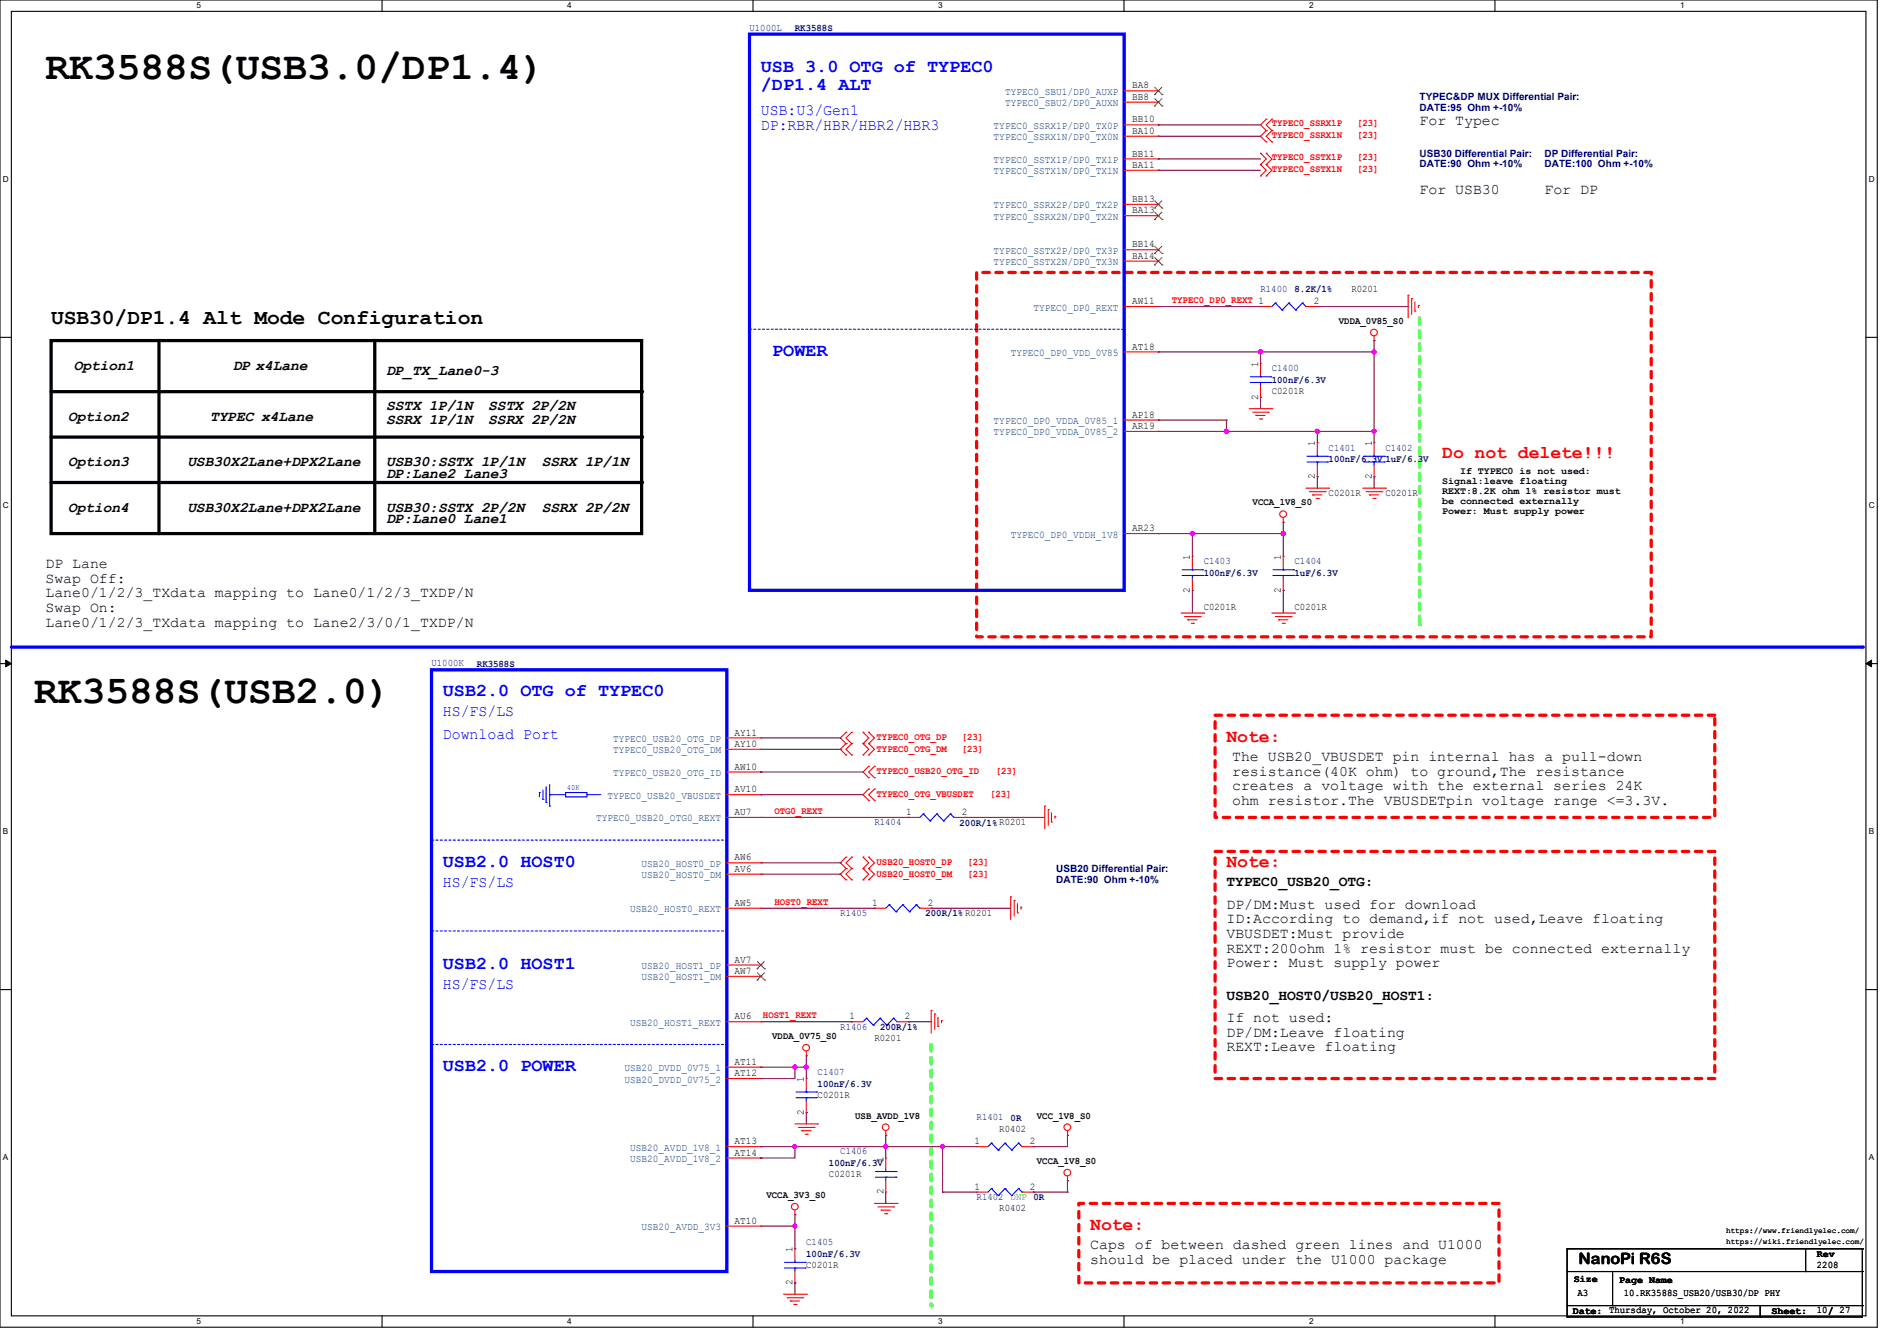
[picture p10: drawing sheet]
<svg xmlns="http://www.w3.org/2000/svg" width="297mm" height="210mm" viewBox="0 0 297 210" stroke-linecap="round" stroke-linejoin="round" font-family="sans-serif">
<path d="M0 0h293.9v207.9h-293.9zM1.8 1.8h290.3v204.3h-290.3z" fill="none" stroke="#000" stroke-width=".17"/>
<g fill="#fff">
<path d="M30.8 .2h.7v1.4h-.7z"/>
<path d="M30.8 206.2h.7v1.4h-.7z"/>
</g>
<path d="M59.8 0v1.8M59.8 206.1v1.8" fill="none" stroke="#000" stroke-width=".17"/>
<g fill="#fff">
<path d="M88.8 .2h.7v1.4h-.7z"/>
<path d="M88.8 206.2h.7v1.4h-.7z"/>
</g>
<path d="M117.9 0v1.8M117.9 206.1v1.8" fill="none" stroke="#000" stroke-width=".17"/>
<g fill="#fff">
<path d="M146.9 .2h.7v1.4h-.7z"/>
<path d="M146.9 206.2h.7v1.4h-.7z"/>
</g>
<path d="M176 0v1.8M176 206.1v1.8" fill="none" stroke="#000" stroke-width=".17"/>
<g fill="#fff">
<path d="M205 .2h.7v1.4h-.7z"/>
<path d="M205 206.2h.7v1.4h-.7z"/>
</g>
<path d="M234.1 0v1.8M234.1 206.1v1.8" fill="none" stroke="#000" stroke-width=".17"/>
<g fill="#fff">
<path d="M263.1 .2h.6v1.4h-.6z"/>
<path d="M263.1 206.2h.6v1.4h-.6z"/>
<path d="M.5 27.3h.9v1.4h-.9z"/>
<path d="M292.6 27.3h.9v1.4h-.9z"/>
<path d="M.5 78.4h.9v1.4h-.9z"/>
<path d="M292.6 78.4h.9v1.4h-.9z"/>
</g>
<path d="M0 52.8h1.8M292.1 52.8h1.8" fill="none" stroke="#000" stroke-width=".17"/>
<g fill="#fff">
<path d="M.5 129.5h.8v1.4h-.8z"/>
<path d="M292.6 129.5h.8v1.4h-.8z"/>
</g>
<path d="M0 103.9h1.8M292.1 103.9h1.8" fill="none" stroke="#000" stroke-width=".17"/>
<path d="M.9 103.4l.9 .5-.9 .5zM292.1 103.9l.9-.5v1z" fill="#000" stroke="#000" stroke-width=".16"/>
<g fill="#fff">
<path d="M.5 180.5h.8v1.4h-.8z"/>
<path d="M292.6 180.5h.8v1.4h-.8z"/>
</g>
<path d="M0 155h1.8M292.1 155h1.8" fill="none" stroke="#000" stroke-width=".17"/>
<path d="M1.8 101.3h289.8" fill="none" stroke="#00f" stroke-width=".51"/>
<circle cx="291.6" cy="101.3" r=".25" fill="#00f"/>
<path d="M8 53.3h92.5v30.3h-92.5zM24.9 53.3v30.3M58.7 53.3v30.3M8 61.3h92.5M8 68.5h92.5M8 75.6h92.5" fill="none" stroke="#000" stroke-width=".51"/>
<g fill="#000">
<circle cx="24.9" cy="53.3" r=".25"/>
<circle cx="58.7" cy="53.3" r=".25"/>
<circle cx="100.5" cy="61.3" r=".25"/>
<circle cx="100.5" cy="75.6" r=".25"/>
<circle cx="100.5" cy="68.5" r=".25"/>
</g>
<path d="M152.9 42.7h105.6v57h-105.6zM190.2 112h78.3v16h-78.3zM190.2 133.3h78.3v35.6h-78.3z" fill="none" stroke="#f00" stroke-width=".51" stroke-dasharray="1 1"/>
<path d="M222.2 49.8v48" fill="none" stroke="#0f0" stroke-width=".51" stroke-dasharray="1 1"/>
<circle cx="222.3" cy="97.8" r=".25" fill="#0f0" stroke-dasharray="1 1"/>
<path d="M145.8 163.6v40.9" fill="none" stroke="#0f0" stroke-width=".51" stroke-dasharray="1 1"/>
<circle cx="145.8" cy="204.5" r=".25" fill="#0f0" stroke-dasharray="1 1"/>
<path d="M168.9 188.5h65.8v12.4h-65.8z" fill="none" stroke="#f00" stroke-width=".51" stroke-dasharray="1 1"/>
<g fill="none" stroke="#f00" stroke-width=".17">
<path d="M176 14.2h5.4M176 16h5.4M176 19.6h5.4M181.4 14.2h.1M181.4 16h.1M181.4 19.6h.1M198.2 18.7h.1M198.2 18.7l-.8 .9 .8 .8M199.1 18.7h.1M199.1 18.7l-.9 .9 .9 .8M176 21.3h5.4M176 24.9h5.4"/>
<path d="M176 26.7h5.4M176 32h5.4M176 33.8h5.4M176 39.1h5.4M181.4 21.3h.1M181.4 24.9h.1M181.4 26.7h.1M181.4 32h.1M181.4 33.8h.1M181.4 39.1h.1M197.4 25.8h.1M197.4 24h.1"/>
<path d="M197.4 27.6h.1M197.4 24l.8 .9-.8 .9M197.4 25.8l.8 .9-.8 .9M198.2 25.8h.1M198.2 24h.1M198.2 27.6h.1M198.2 20.4h.1M198.2 22.2h.1M198.2 24l.9 .9-.9 .9M198.2 25.8l.9 .9-.9 .9M198.2 20.4l-.8 .9 .8 .9M199.1 20.4h.1"/>
<path d="M199.1 22.2h.1M199.1 20.4l-.9 .9 .9 .9M176 40.9h5.4M176 48h5.4M176 55.1h5.4M181.4 40.9h.1M181.4 48h.1M181.4 55.1h.1M197.4 48h.1M197.4 56.9h.1M197.4 48h1.7M197.4 56.9v1.8"/>
<path d="M204.5 48h1.7M206.2 48h.1M215.1 53.3h.1M215.1 52.6v.7M220.5 46.2h.1M220.5 46.2v3.6M221 46.8h.1M221 46.8v2.4M221.5 48.7h.1M221.5 47.3v1.4M222.1 47.8h.1M222.1 47.8v.4"/>
<path d="M176 65.8h5.4M176 67.6h5.4M181.4 65.8h.1M181.4 67.6h.1M195.6 64h3.5M196.1 64.6h2.5M196.6 65.1h.1M196.6 65.1h1.5M197.2 65.6h.3M197.4 62.2h.1M197.4 60.5v1.7M197.5 65.6h.1"/>
<path d="M198.6 64.6h.1M199.1 64h.1M204.5 76.5h3.5M205 77h2.5M205.5 77.5h.1M205.5 77.5h1.5M206.1 78.1h.3M206.2 69.3h.1M206.2 74.7h.1M206.2 69.3v1.8M206.2 72.9v1.8M206.4 78.1h.1"/>
<path d="M207.5 77h.1M208 76.5h.1M213.4 76.5h3.5M213.9 77h2.5M214.4 77.5h.1M214.4 77.5h1.5M215 78.1h.3M215.1 69.3h.1M215.1 74.7h.1M215.1 69.3v1.8M215.1 72.9v1.8M215.3 78.1h.1"/>
<path d="M216.4 77h.1M216.9 76.5h.1M176 83.6h5.4M181.4 83.6h.1M184.9 96h3.6M185.5 96.6h2.4M186 97.1h.1M186 97.1h1.4M186.5 97.6h.4M186.7 87.1h.1M186.7 92.5h.1M186.7 87.1v1.8"/>
<path d="M186.7 90.7v1.8M186.9 97.6h.1M187.9 96.6h.1M188.5 96h.1M199.1 96h3.6M199.7 96.6h2.4M200.2 97.1h.1M200.2 97.1h1.4M200.7 97.6h.4M200.9 81.8h.1M200.9 87.1h.1M200.9 92.5h.1"/>
<path d="M200.9 81.1v.7M200.9 87.1v1.8M200.9 90.7v1.8M201.1 97.6h.1M202.1 96.6h.1M202.7 96h.1M113.8 115.6h5.3M113.8 117.3h5.3M119.1 115.6h.1M119.1 117.3h.1M132.5 114.7h.1M132.5 116.5h.1"/>
<path d="M132.5 118.2h.1M132.5 114.7l-.9 .9 .9 .9M132.5 116.5l-.9 .8 .9 .9M133.3 116.5h.1M133.3 114.7h.1M133.3 118.2h.1M133.3 114.7l-.8 .9 .8 .9M133.3 116.5l-.8 .8 .8 .9M135.1 116.5h.1M135.1 114.7h.1M135.1 118.2h.1M135.1 114.7l.9 .9-.9 .9"/>
<path d="M135.1 116.5l.9 .8-.9 .9M136 116.5h.1M136 114.7h.1M136 118.2h.1M136 114.7l.9 .9-.9 .9M136 116.5l.9 .8-.9 .9M113.8 135.1h5.3M113.8 136.9h5.3M113.8 120.9h5.3M113.8 124.5h5.3M113.8 128h5.3M119.1 135.1h.1"/>
<path d="M119.1 136.9h.1M119.1 120.9h.1M119.1 124.5h.1M119.1 128h.1M132.5 134.2h.1M132.5 136h.1M132.5 137.8h.1M132.5 134.2l-.9 .9 .9 .9M132.5 136l-.9 .9 .9 .9M133.3 136h.1M133.3 134.2h.1M133.3 137.8h.1"/>
<path d="M133.3 134.2l-.8 .9 .8 .9M133.3 136l-.8 .9 .8 .9M135.1 136h.1M135.1 134.2h.1M135.1 137.8h.1M135.1 134.2l.9 .9-.9 .9M135.1 136l.9 .9-.9 .9M136 136h.1M136 134.2h.1M136 137.8h.1M136 123.6h.1M136 125.3h.1"/>
<path d="M136 120h.1M136 121.8h.1M136 134.2l.9 .9-.9 .9M136 136l.9 .9-.9 .9M136 123.6l-.9 .9 .9 .8M136 120l-.9 .9 .9 .9M136.9 125.3h.1M136.9 123.6h.1M136.9 121.8h.1M136.9 120h.1M136.9 120l-.9 .9 .9 .9M136.9 123.6l-.9 .9 .9 .8"/>
<path d="M142.2 128h.1M142.2 128h1.8M149.4 128h1.7M151.1 128h.1M163.6 126.2h.1M163.6 126.2v3.6M164.1 126.8h.1M164.1 126.8v2.4M164.6 128.7h.1M164.6 127.3v1.4M165.2 127.8h.1M165.2 127.8v.4"/>
<path d="M113.8 142.2h5.3M113.8 151.1h5.3M113.8 152.9h5.3M119.1 142.2h.1M119.1 151.1h.1M119.1 152.9h.1M136.9 142.2h.1M136.9 142.2h1.8M144 142.2h1.8M145.8 158.2h.1M145.8 142.2h.1M145.8 158.2v3.6"/>
<path d="M146.3 158.8h.1M146.3 158.8v2.4M146.9 159.3v1.4M147.4 159.9h.1M147.4 159.9v.3M158.2 140.5h.1M158.2 140.5v3.5M158.8 141h.1M158.8 141v2.5M159.3 143h.1M159.3 141.5v1.5M159.9 142.1h.1"/>
<path d="M159.9 142.1v.3M113.8 167.1h5.3M113.8 168.9h5.3M113.8 179.6h5.3M113.8 160h5.3M119.1 167.1h.1M119.1 168.9h.1M119.1 179.6h.1M119.1 160h.1M124.5 176h3.5M125 176.6h2.5M125.5 177.1h.1"/>
<path d="M125.5 177.1h1.5M126.1 177.6h.3M126.2 165.4h.1M126.2 168.9h.1M126.2 174.2h.1M126.2 164.6v.8M126.2 168.9v1.8M126.2 172.5v1.7M126.4 177.6h.1M127.5 176.6h.1M128 176h.1M133.3 160h.1"/>
<path d="M133.3 160h1.8M138.7 177.8h.1M138.7 177.1v.7M140.5 160h1.7M142.2 160h.1M146.9 160.7h.1M152.9 179.6h.1M152.9 179.6h1.8M160 179.6h1.8M161.8 179.6h.1M167.1 177.8h.1M167.1 177.1v.7"/>
<path d="M113.8 181.4h5.3M113.8 192h5.3M119.1 181.4h.1M119.1 192h.1M124.5 190.2h.1M124.5 195.6h.1M124.5 189.5v.7M124.5 195.6v1.8M124.5 199.1v1.8M136.9 188.5h3.6M137.5 189h2.4M138 189.5h.1"/>
<path d="M138 189.5h1.4M138.5 190.1h.4M138.7 181.4h.1M138.7 186.7h.1M138.7 181.4v1.7M138.7 184.9v1.8M138.9 190.1h.1M139.9 189h.1M140.5 188.5h.1M152.9 186.7h.1M152.9 186.7h1.8M160 186.7h1.8"/>
<path d="M161.8 186.7h.1M167.1 184.9h.1M167.1 184.2v.7M122.7 202.7h3.5M123.2 203.2h2.5M123.7 203.8h.1M123.7 203.8h1.5M124.3 204.3h.3M124.5 200.9h.1M124.6 204.3h.1M125.7 203.2h.1M126.2 202.7h.1"/>
<circle cx="215.1" cy="52.1" r=".52"/>
<circle cx="200.9" cy="80.5" r=".52"/>
<circle cx="126.2" cy="164.1" r=".52"/>
<circle cx="138.7" cy="176.5" r=".52"/>
<circle cx="167.1" cy="176.5" r=".52"/>
<circle cx="124.4" cy="189" r=".52"/>
<circle cx="167.1" cy="183.6" r=".52"/>
</g>
<g fill="none" stroke="#000" stroke-width=".17">
<path d="M245.4 195.6h.1M245.4 199.1h46.2M245.4 195.6v10.6M245.4 195.6h46.2M252.5 199.1v5.4M282.7 199.1h.1M282.7 195.6v3.5M291.6 199.1h.1M291.6 195.6h.1M291.6 195.6v10.6h-46.2M245.4 206.2h.1M245.4 204.5h46.2"/>
<path d="M252.5 204.5h.1M256 204.5h.1M275.6 206.2h.1M275.6 204.5v1.7M291.6 204.5h.1"/>
</g>
<path d="M117.3 5.3h58.7v87.2h-58.7zM67.6 104.9h46.2v94.2h-46.2z" fill="none" stroke="#00f" stroke-width=".51"/>
<path d="M117.3 51.6h58.7M176 51.6h.1M67.6 131.6h46.2M113.8 131.6h.1M67.6 145.8h46.2M113.8 145.8h.1M67.6 163.6h46.2M113.8 163.6h.1" fill="none" stroke="#00f" stroke-width=".17" stroke-dasharray=".3 .3"/>
<g fill="none" stroke="#00f" stroke-width=".17">
<path d="M195.7 59.9h3.3M195.7 59h3.3M197.4 59h.1M197.4 59.9h.1M197.4 58.7v.3M197.4 59.9v.6M199 59.9h.1M199 59h.1M199.7 47.5h.1M199.7 47.5l-.6 .5M199.7 47.5l1 1.1M200.7 48.6h.1"/>
<path d="M201.8 47.5h.1M201.8 47.5l-1.1 1.1M201.8 47.5l1.1 1.1M202.9 48.6h.1M203.9 47.5h.1M203.9 47.5l-1 1.1M203.9 47.5l.6 .5M204.5 48h.1M204.6 72.3h3.3M204.6 71.5h3.3M206.2 71.5h.1M206.2 72.3h.1"/>
<path d="M206.2 71.1v.4M206.2 72.3v.6M207.9 72.3h.1M207.9 71.5h.1M213.5 72.3h3.2M213.5 71.5h3.2M215.1 71.5h.1M215.1 72.3h.1M215.1 71.1v.4M215.1 72.3v.6M216.7 72.3h.1M216.7 71.5h.1"/>
<path d="M185.1 90.1h3.2M185.1 89.2h3.2M186.7 89.2h.1M186.7 90.1h.1M186.7 88.9v.3M186.7 90.1v.6M188.3 90.1h.1M188.3 89.2h.1M199.3 90.1h3.2M199.3 89.2h3.2M200.9 89.2h.1M200.9 90.1h.1"/>
<path d="M200.9 88.9v.3M200.9 90.1v.6M202.5 90.1h.1M202.5 89.2h.1M84.5 124.1h.1M84.5 124.1v.7M85 125.2h.1M85 123.7v1.5M85.5 125.7h.1M85.5 123.2v2.5M86.1 124.5h.1M86.1 126.2h.1"/>
<path d="M86.1 124.5h2.5M86.1 122.9v3.3M88.6 124.1h3.3v.7h-3.3zM91.9 124.5h.1M91.9 124.5h2.2M144.6 127.5h.1M144.6 127.5l-.6 .5M144.6 127.5l1 1.1M145.6 128.6h.1M146.7 127.5h.1M146.7 127.5l-1.1 1.1M146.7 127.5l1 1.1"/>
<path d="M147.7 128.6h.1M148.8 127.5h.1M148.8 127.5l-1.1 1.1M148.8 127.5l.6 .5M149.4 128h.1M135.7 159.5h.1M135.7 159.5l-.6 .5M135.7 159.5l1 1.1M137.8 159.5h.1M137.8 159.5l-1.1 1.1M137.8 159.5l1.1 1.1M139.2 141.7h.1"/>
<path d="M139.2 141.7l-.5 .5M139.2 141.7l1.1 1.1M139.9 159.5h.1M139.9 159.5l-1 1.1M139.9 159.5l.6 .5M140.3 142.8h.1M141.4 141.7h.1M141.4 141.7l-1.1 1.1M141.4 141.7l1 1.1M142.4 142.8h.1M143.5 141.7h.1M143.5 141.7l-1.1 1.1"/>
<path d="M143.5 141.7l.5 .5M144 142.2h.1M124.6 171.9h3.2M124.6 171h3.2M126.2 171h.1M126.2 171.9h.1M126.2 170.7v.3M126.2 171.9v.6M127.8 171.9h.1M127.8 171h.1M136.7 160.6h.1M138.9 160.6h.1"/>
<path d="M140.5 160h.1M155.2 179h.1M155.2 179l-.5 .6M155.2 179l1.1 1.1M157.4 179h.1M157.4 179l-1.1 1.1M157.4 179l1 1.1M159.5 179h.1M159.5 179l-1.1 1.1M159.5 179l.5 .6M160 179.6h.1M122.9 198.6h3.2"/>
<path d="M122.9 197.7h3.2M124.5 197.7h.1M124.5 198.6h.1M124.5 197.4v.3M124.5 198.6v.5M126.1 198.6h.1M126.1 197.7h.1M137.1 184.4h3.2M137.1 183.5h3.2M138.7 183.5h.1M138.7 184.4h.1M138.7 183.1v.4"/>
<path d="M138.7 184.4v.5M140.3 184.4h.1M140.3 183.5h.1M155.2 186.1h.1M155.2 186.1l-.5 .6M155.2 186.1l1.1 1.1M156.3 180.1h.1M156.3 187.2h.1M157.4 186.1h.1M157.4 186.1l-1.1 1.1M157.4 186.1l1 1.1M158.4 180.1h.1"/>
<path d="M158.4 187.2h.1M159.5 186.1h.1M159.5 186.1l-1.1 1.1M159.5 186.1l.5 .6M160 186.7h.1"/>
</g>
<g fill="none" stroke="#804000" stroke-width=".16">
<path d="M180.8 14.8h.1M180.8 16.6h.1M180.8 13.7l1.1 1.1M180.8 15.5l1.1 1.1M181.9 13.7l-1.1 1.1M181.9 15.5l-1.1 1.1M181.9 14.8h.1M181.9 16.6h.1M180.8 32.6h.1M180.8 34.4h.1M180.8 39.7h.1M180.8 31.5l1.1 1.1"/>
<path d="M180.8 33.2l1.1 1.2M180.8 38.6l1.1 1.1M181.9 31.5l-1.1 1.1M181.9 33.2l-1.1 1.2M181.9 38.6l-1.1 1.1M181.9 32.6h.1M181.9 34.4h.1M181.9 39.7h.1M180.8 41.5h.1M180.8 40.3l1.1 1.2M181.9 40.3l-1.1 1.2M181.9 41.5h.1"/>
<path d="M118.5 151.7h.1M118.5 153.5h.1M118.6 150.6l1.1 1.1M118.6 152.4l1.1 1.1M119.7 150.6l-1.2 1.1M119.7 152.4l-1.2 1.1M119.7 151.7h.1M119.7 153.5h.1"/>
</g>
<g fill="none" stroke="#800040" stroke-width=".17">
<path d="M181.4 19.6h.1M181.4 19.6h16M181.4 21.3h.1M181.4 24.9h.1M181.4 26.7h.1M181.4 21.3h16M181.4 24.9h16M181.4 26.7h16M181.4 55.1h.1M181.4 48h.1M181.4 55.1h33.7M181.4 48h16"/>
<path d="M197.4 55.1h.1M197.4 55.1v1.8M206.2 48h.1M206.2 48h14.3M215.1 55.1h.1M215.1 53.3h.1M215.1 53.3v16M181.4 65.8h.1M181.4 67.6h.1M181.4 65.8h10.6M181.4 67.6h33.7M192 65.8h.1"/>
<path d="M192 67.6h.1M192 65.8v1.8M197.4 62.2h.1M197.4 62.2v1.8M206.2 74.7h.1M206.2 67.6h.1M206.2 67.6v1.7M206.2 74.7v1.8M215.1 74.7h.1M215.1 67.6h.1M215.1 74.7v1.8M181.4 83.6h.1"/>
<path d="M181.4 83.6h19.5M186.7 92.5h.1M186.7 83.6h.1M186.7 83.6v3.5M186.7 92.5v3.5M200.9 81.8h.1M200.9 83.6h.1M200.9 92.5h.1M200.9 81.8v5.3M200.9 92.5v3.5M119.1 115.6h12.5M119.1 117.3h12.5"/>
<path d="M131.6 115.6h.1M131.6 117.3h.1M119.1 124.5h.1M119.1 120.9h.1M119.1 135.1h12.5M119.1 136.9h12.5M119.1 128h23.1M119.1 124.5h16M119.1 120.9h16M131.6 135.1h.1M131.6 136.9h.1M142.2 128h.1"/>
<path d="M151.1 128h.1M151.1 128h12.5M119.1 142.2h17.8M136.9 142.2h.1M145.8 142.2h.1M145.8 142.2h12.4M119.1 167.1h.1M119.1 168.9h.1M119.1 179.6h.1M119.1 167.1h7.1M119.1 179.6h33.8M119.1 160h14.2"/>
<path d="M124.5 167.1h.1M124.5 179.6h.1M124.5 167.1v1.8h-5.4M124.5 179.6v1.8h-5.4M126.2 165.4h.1M126.2 167.1h.1M126.2 174.2h.1M126.2 165.4v3.5M126.2 174.2v1.8M133.3 160h.1M138.7 177.8h.1M138.7 179.6h.1"/>
<path d="M138.7 177.8v3.6M142.2 160h.1M142.2 160h3.6M147.6 179.6h.1M147.6 179.6v7.1M161.8 179.6h.1M167.1 177.8h.1M167.1 177.8v1.8h-5.3M119.1 181.4h.1M119.1 192h5.4M124.5 192h.1M124.5 190.2h.1"/>
<path d="M124.5 190.2v5.4M138.7 188.5h.1M138.7 186.7v1.8M147.6 186.7h.1M147.6 186.7h5.3M161.8 186.7h5.3M167.1 184.9h.1M167.1 186.7h.1M167.1 184.9v1.8M124.5 200.9h.1M124.5 200.9v1.8"/>
</g>
<g fill="#f0f" stroke="#f0f" stroke-width=".17">
<circle cx="197.3" cy="55.1" r=".32"/>
<circle cx="215.1" cy="67.5" r=".32"/>
<circle cx="124.4" cy="167.1" r=".32"/>
<circle cx="124.4" cy="179.6" r=".32"/>
<circle cx="138.7" cy="179.6" r=".32"/>
<circle cx="124.4" cy="192" r=".32"/>
<circle cx="200.9" cy="83.5" r=".32"/>
<circle cx="186.7" cy="83.5" r=".32"/>
<circle cx="192" cy="67.5" r=".32"/>
<circle cx="206.2" cy="67.5" r=".32"/>
<circle cx="215.1" cy="55.1" r=".32"/>
<circle cx="147.6" cy="179.6" r=".32"/>
<circle cx="126.2" cy="167.1" r=".32"/>
</g>
<g font-size="6.2">
<text x="7.1" y="12.3">RK3588S(USB3.0/DP1.4)</text>
<text x="5.3" y="110.1">RK3588S(USB2.0)</text>
</g>
<text font-size="3.3" x="8" y="50.8">USB30/DP1.4 Alt Mode Configuration</text>
<g font-size="2.8" fill="#00f">
<text x="119.1" y="11.3">USB 3.0 OTG of TYPEC0</text>
<text x="119.1" y="14.1">/DP1.4 ALT</text>
<text x="120.9" y="55.7">POWER</text>
<text x="69.3" y="109.1">USB2.0 OTG of TYPEC0</text>
<text x="69.3" y="135.7">USB2.0 HOST0</text>
<text x="69.3" y="151.7">USB2.0 HOST1</text>
<text x="69.3" y="167.7">USB2.0 POWER</text>
</g>
<g font-size="2.8" fill="#f00">
<text x="225.8" y="71.7">Do not delete!!!</text>
<text x="192" y="116.2">Note:</text>
<text x="192" y="135.7">Note:</text>
<text x="170.7" y="192.6">Note:</text>
</g>
<g font-size="2.5" fill="#00f">
<text x="119.1" y="17.9">USB:U3/Gen1</text>
<text x="119.1" y="20.4">DP:RBR/HBR/HBR2/HBR3</text>
<text x="69.3" y="112.2">HS/FS/LS</text>
<text x="69.3" y="115.7">Download Port</text>
<text x="69.3" y="138.9">HS/FS/LS</text>
<text x="69.3" y="154.9">HS/FS/LS</text>
</g>
<text font-size="2.5" x="247.1" y="197.9">NanoPi R6S</text>
<g font-size="2.3">
<text x="222.2" y="19.6">For Typec</text>
<text x="222.2" y="30.3">For USB30</text>
<text x="241.8" y="30.3">For DP</text>
<text x="11.6" y="57.9">Option1</text>
<text x="36.4" y="57.9">DP x4Lane</text>
<text x="60.5" y="58.8">DP_TX_Lane0-3</text>
<text x="10.7" y="65.9">Option2</text>
<text x="32.9" y="65.9">TYPEC x4Lane</text>
<text x="60.5" y="64.1">SSTX 1P/1N</text>
<text x="76.5" y="64.1">SSTX 2P/2N</text>
<text x="60.5" y="66.4">SSRX 1P/1N</text>
<text x="76.5" y="66.4">SSRX 2P/2N</text>
<text x="10.7" y="73">Option3</text>
<text x="29.3" y="73">USB30X2Lane+DPX2Lane</text>
<text x="60.5" y="73">USB30:SSTX 1P/1N</text>
<text x="60.5" y="74.8">DP:Lane2 Lane3</text>
<text x="84.8" y="73">SSRX 1P/1N</text>
<text x="10.7" y="80.1">Option4</text>
<text x="29.3" y="80.1">USB30X2Lane+DPX2Lane</text>
<text x="60.4" y="80.1">USB30:SSTX 2P/2N</text>
<text x="60.5" y="81.9">DP:Lane0 Lane1</text>
<text x="84.8" y="80.1">SSRX 2P/2N</text>
<text x="7.1" y="89">DP Lane</text>
<text x="7.1" y="91.3">Swap Off:</text>
<text x="7.1" y="93.6">Lane0/1/2/3_TXdata mapping to Lane0/1/2/3_TXDP/N</text>
<text x="7.1" y="95.8">Swap On:</text>
<text x="7.1" y="98.1">Lane0/1/2/3_TXdata mapping to Lane2/3/0/1_TXDP/N</text>
<text x="192.9" y="119.2">The USB20_VBUSDET pin internal has a pull-down</text>
<text x="192.9" y="121.5">resistance(40K ohm) to ground,The resistance</text>
<text x="192.9" y="123.8">creates a voltage with the external series 24K</text>
<text x="192.9" y="126.1">ohm resistor.The VBUSDETpin voltage range &lt;=3.3V.</text>
<text x="192" y="142.3">DP/DM:Must used for download</text>
<text x="192" y="138.8">TYPEC0_USB20_OTG:</text>
<text x="192" y="144.6">ID:According to demand,if not used,Leave floating</text>
<text x="192" y="146.9">VBUSDET:Must provide</text>
<text x="192" y="149.2">REXT:200ohm 1% resistor must be connected externally</text>
<text x="192" y="151.5">Power: Must supply power</text>
<text x="192" y="160.1">If not used:</text>
<text x="192" y="156.5">USB20_HOST0/USB20_HOST1:</text>
<text x="192" y="162.4">DP/DM:Leave floating</text>
<text x="192" y="164.7">REXT:Leave floating</text>
<text x="170.7" y="195.7">Caps of between dashed green lines and U1000</text>
<text x="170.7" y="197.9">should be placed under the U1000 package</text>
</g>
<g font-size="1.6" fill="#000080">
<text x="117.3" y="4.8">U1000L</text>
<text x="124.5" y="4.8">RK3588S</text>
<text x="222.2" y="15.7">TYPEC&amp;DP MUX Differential Pair:</text>
<text x="222.2" y="17.3">DATE:95 Ohm +-10%</text>
<text x="222.2" y="24.6">USB30 Differential Pair:</text>
<text x="222.2" y="26.2">DATE:90 Ohm +-10%</text>
<text x="241.8" y="24.6">DP Differential Pair:</text>
<text x="241.8" y="26.2">DATE:100 Ohm +-10%</text>
<text x="197.4" y="45.7">R1400</text>
<text x="202.7" y="45.7">8.2K/1%</text>
<text x="199.1" y="58.1">C1400</text>
<text x="199.1" y="59.9">100nF/6.3V</text>
<text x="208" y="70.6">C1401</text>
<text x="216.9" y="70.6">C1402</text>
<text x="208" y="72.4">100nF/6.3V 1uF/6.3V</text>
<text x="188.5" y="88.3">C1403</text>
<text x="202.7" y="88.3">C1404</text>
<text x="188.5" y="90.2">100nF/6.3V</text>
<text x="202.7" y="90.2">1uF/6.3V</text>
<text x="67.6" y="104.3">U1000K</text>
<text x="74.7" y="104.4">RK3588S</text>
<text x="136.9" y="129.2">R1404</text>
<text x="150.2" y="129.3">200R/1% R0201</text>
<text x="165.4" y="136.6">USB20 Differential Pair:</text>
<text x="131.6" y="143.5">R1405</text>
<text x="144.9" y="143.5">200R/1% R0201</text>
<text x="165.4" y="138.2">DATE:90 Ohm +-10%</text>
<text x="131.6" y="161.2">R1406</text>
<text x="137.8" y="161.3">200R/1%</text>
<text x="128" y="168.4">C1407</text>
<text x="128" y="170.2">100nF/6.3V</text>
<text x="152.9" y="175.5">R1401</text>
<text x="158.2" y="175.5">0R</text>
<text x="129.8" y="182.6">100nF/6.3V</text>
<text x="131.6" y="180.8">C1406</text>
<text x="152.9" y="187.9">R1402</text>
<text x="126.2" y="195">C1405</text>
<text x="126.2" y="196.8">100nF/6.3V</text>
</g>
<g font-size="1.6" fill="#004080">
<text x="157.4" y="14.9">TYPEC0_SBU1/DP0_AUXP</text>
<text x="157.4" y="16.6">TYPEC0_SBU2/DP0_AUXN</text>
<text x="155.6" y="20.2">TYPEC0_SSRX1P/DP0_TX0P</text>
<text x="155.6" y="22">TYPEC0_SSRX1N/DP0_TX0N</text>
<text x="155.6" y="25.5">TYPEC0_SSTX1P/DP0_TX1P</text>
<text x="155.6" y="27.3">TYPEC0_SSTX1N/DP0_TX1N</text>
<text x="155.6" y="32.6">TYPEC0_SSRX2P/DP0_TX2P</text>
<text x="155.6" y="34.4">TYPEC0_SSRX2N/DP0_TX2N</text>
<text x="155.6" y="39.8">TYPEC0_SSTX2P/DP0_TX3P</text>
<text x="155.6" y="41.5">TYPEC0_SSTX2N/DP0_TX3N</text>
<text x="161.8" y="48.6">TYPEC0_DP0_REXT</text>
<text x="158.2" y="55.8">TYPEC0_DP0_VDD_0V85</text>
<text x="155.6" y="66.4">TYPEC0_DP0_VDDA_0V85_1</text>
<text x="155.6" y="68.2">TYPEC0_DP0_VDDA_0V85_2</text>
<text x="158.2" y="84.2">TYPEC0_DP0_VDDH_1V8</text>
<text x="96" y="116.2">TYPEC0_USB20_OTG_DP</text>
<text x="96" y="118">TYPEC0_USB20_OTG_DM</text>
<text x="95.1" y="125.1">TYPEC0_USB20_VBUSDET</text>
<text x="96" y="121.5">TYPEC0_USB20_OTG_ID</text>
<text x="93.3" y="128.7">TYPEC0_USB20_OTG0_REXT</text>
<text x="100.5" y="135.8">USB20_HOST0_DP</text>
<text x="100.5" y="137.5">USB20_HOST0_DM</text>
<text x="98.7" y="142.9">USB20_HOST0_REXT</text>
<text x="100.5" y="151.8">USB20_HOST1_DP</text>
<text x="100.5" y="153.5">USB20_HOST1_DM</text>
<text x="98.7" y="160.7">USB20_HOST1_REXT</text>
<text x="97.8" y="167.8">USB20_DVDD_0V75_1</text>
<text x="97.8" y="169.5">USB20_DVDD_0V75_2</text>
<text x="98.7" y="180.2">USB20_AVDD_1V8_1</text>
<text x="98.7" y="182">USB20_AVDD_1V8_2</text>
<text x="100.5" y="192.7">USB20_AVDD_3V3</text>
</g>
<g font-size="1.6">
<text x="177.2" y="13.8">BA8</text>
<text x="177.2" y="15.6">BB8</text>
<text x="177.2" y="19.2">BB10</text>
<text x="177.2" y="21">BA10</text>
<text x="177.2" y="24.5">BB11</text>
<text x="177.2" y="26.3">BA11</text>
<text x="177.2" y="31.6">BB13</text>
<text x="177.2" y="33.4">BA13</text>
<text x="177.2" y="38.7">BB14</text>
<text x="177.2" y="40.5">BA14</text>
<text x="177.2" y="47.6">AW11</text>
<text x="205.7" y="47.6">2</text>
<text x="211.6" y="45.7">R0201</text>
<text x="209.6" y="50.7">VDDA_0V85_S0</text>
<text x="177.2" y="54.7">AT18</text>
<text x="197" y="57.4" transform="rotate(-90 197 57.4)">1</text>
<text x="177.2" y="65.4">AP18</text>
<text x="197" y="62.6" transform="rotate(-90 197 62.6)">2</text>
<text x="199.1" y="61.7">C0201R</text>
<text x="177.2" y="67.2">AR19</text>
<text x="205.9" y="69.9" transform="rotate(-90 205.9 69.9)">1</text>
<text x="214.8" y="69.9" transform="rotate(-90 214.8 69.9)">1</text>
<text x="205.9" y="75" transform="rotate(-90 205.9 75)">2</text>
<text x="208" y="77.7">C0201R</text>
<text x="214.8" y="75" transform="rotate(-90 214.8 75)">2</text>
<text x="216.9" y="77.7">C0201R</text>
<text x="225.8" y="75.7">Signal:leave floating</text>
<text x="225.8" y="77.3">REXT:8.2K ohm 1% resistor must</text>
<text x="228.6" y="74.2">If TYPEC0 is not used:</text>
<text x="177.2" y="83.2">AR23</text>
<text x="196.1" y="79.2">VCCA_1V8_S0</text>
<text x="225.8" y="78.9">be connected externally</text>
<text x="225.8" y="80.4">Power: Must supply power</text>
<text x="186.3" y="87.7" transform="rotate(-90 186.3 87.7)">1</text>
<text x="200.5" y="87.7" transform="rotate(-90 200.5 87.7)">1</text>
<text x="186.3" y="92.8" transform="rotate(-90 186.3 92.8)">2</text>
<text x="188.5" y="95.5">C0201R</text>
<text x="200.5" y="92.8" transform="rotate(-90 200.5 92.8)">2</text>
<text x="202.7" y="95.5">C0201R</text>
<text x="115" y="115.2">AY11</text>
<text x="115" y="117">AY10</text>
<text x="115" y="120.5">AW10</text>
<text x="115" y="124.1">AV10</text>
<text x="115" y="127.6">AU7</text>
<text x="141.9" y="127.6">1</text>
<text x="150.6" y="127.6">2</text>
<text x="115" y="134.7">AW6</text>
<text x="115" y="136.5">AV6</text>
<text x="115" y="141.9">AW5</text>
<text x="136.6" y="141.9">1</text>
<text x="145.2" y="141.9">2</text>
<text x="115" y="150.8">AV7</text>
<text x="115" y="152.5">AW7</text>
<text x="115" y="159.6">AU6</text>
<text x="133" y="159.6">1</text>
<text x="141.7" y="159.6">2</text>
<text x="115" y="166.8">AT11</text>
<text x="120.9" y="162.7">VDDA_0V75_S0</text>
<text x="136.9" y="163">R0201</text>
<text x="115" y="168.5">AT12</text>
<text x="125.9" y="169.5" transform="rotate(-90 125.9 169.5)">1</text>
<text x="128" y="171.9">C0201R</text>
<text x="115" y="179.2">AT13</text>
<text x="125.9" y="174.6" transform="rotate(-90 125.9 174.6)">2</text>
<text x="133.9" y="175.2">USB_AVDD_1V8</text>
<text x="152.6" y="179.2">1</text>
<text x="156.5" y="177.2">R0402</text>
<text x="161.2" y="179.2">2</text>
<text x="162.3" y="175.2">VCC_1V8_S0</text>
<text x="115" y="181">AT14</text>
<text x="129.8" y="184.4">C0201R</text>
<text x="138.3" y="181.9" transform="rotate(-90 138.3 181.9)">1</text>
<text x="162.3" y="182.3">VCCA_1V8_S0</text>
<text x="115" y="191.6">AT10</text>
<text x="120" y="187.6">VCCA_3V3_S0</text>
<text x="138.3" y="187" transform="rotate(-90 138.3 187)">2</text>
<text x="152.6" y="186.3">1</text>
<text x="156.5" y="189.7">R0402</text>
<text x="161.2" y="186.3">2</text>
<text x="124.1" y="196.1" transform="rotate(-90 124.1 196.1)">1</text>
<text x="284.5" y="196.8">Rev</text>
<text x="124.1" y="201.3" transform="rotate(-90 124.1 201.3)">2</text>
<text x="126.2" y="198.6">C0201R</text>
<text x="246.4" y="200.7">Size</text>
<text x="247" y="203">A3</text>
<text x="253.5" y="201">Page Name</text>
<text x="254.2" y="203">10.RK3588S_USB20/USB30/DP PHY</text>
<text x="284.5" y="198.6">2208</text>
<text x="246.3" y="205.7">Date: Thursday, October 20, 2022</text>
<text x="277.4" y="205.7">Sheet:</text>
<text x="284.5" y="205.7">10/ 27</text>
</g>
<g font-size="1.6" fill="#f00">
<text x="199.1" y="19.8">TYPEC0_SSRX1P</text>
<text x="199.1" y="21.5">TYPEC0_SSRX1N</text>
<text x="212.5" y="19.8">[23]</text>
<text x="212.5" y="21.5">[23]</text>
<text x="199.1" y="25.1">TYPEC0_SSTX1P</text>
<text x="199.1" y="26.9">TYPEC0_SSTX1N</text>
<text x="212.5" y="25.1">[23]</text>
<text x="212.5" y="26.9">[23]</text>
<text x="183.5" y="47.5">TYPEC0_DP0_REXT 1</text>
<text x="137.2" y="115.9">TYPEC0_OTG_DP</text>
<text x="137.2" y="117.7">TYPEC0_OTG_DM</text>
<text x="150.6" y="115.9">[23]</text>
<text x="150.6" y="117.7">[23]</text>
<text x="137.2" y="124.8">TYPEC0_OTG_VBUSDET</text>
<text x="137.2" y="121.3">TYPEC0_USB20_OTG_ID</text>
<text x="155" y="124.8">[23]</text>
<text x="155.9" y="121.3">[23]</text>
<text x="121.2" y="127.5">OTG0_REXT</text>
<text x="137.2" y="135.5">USB20_HOST0_DP</text>
<text x="137.2" y="137.3">USB20_HOST0_DM</text>
<text x="151.5" y="135.5">[23]</text>
<text x="151.5" y="137.3">[23]</text>
<text x="121.2" y="141.7">HOST0_REXT</text>
<text x="119.5" y="159.5">HOST1_REXT</text>
</g>
<text font-size="1.6" fill="#0f0" x="158.2" y="187.9">DNP 0R</text>
<g font-size="1.3">
<text x="30.8" y="1.3">5</text>
<text x="88.8" y="1.3">4</text>
<text x="146.9" y="1.3">3</text>
<text x="205" y="1.3">2</text>
<text x="263.1" y="1.3">1</text>
<text x=".5" y="28.4">D</text>
<text x="292.6" y="28.4">D</text>
<text x=".5" y="79.5">C</text>
<text x="292.6" y="79.5">C</text>
<text x=".5" y="130.6">B</text>
<text x="292.6" y="130.6">B</text>
<text x=".5" y="181.7">A</text>
<text x="292.6" y="181.7">A</text>
<text x="30.8" y="207.4">5</text>
<text x="88.8" y="207.4">4</text>
<text x="146.9" y="207.4">3</text>
<text x="205" y="207.4">2</text>
<text x="263.1" y="207.4">1</text>
</g>
<text font-size="1.2" fill="#00f" x="88.7" y="123.7">40K</text>
<g font-size="1.2">
<text x="270.3" y="194.8">https://wiki.friendlyelec.com/</text>
<text x="270.3" y="193">https://www.friendlyelec.com/</text>
</g>
</svg>
